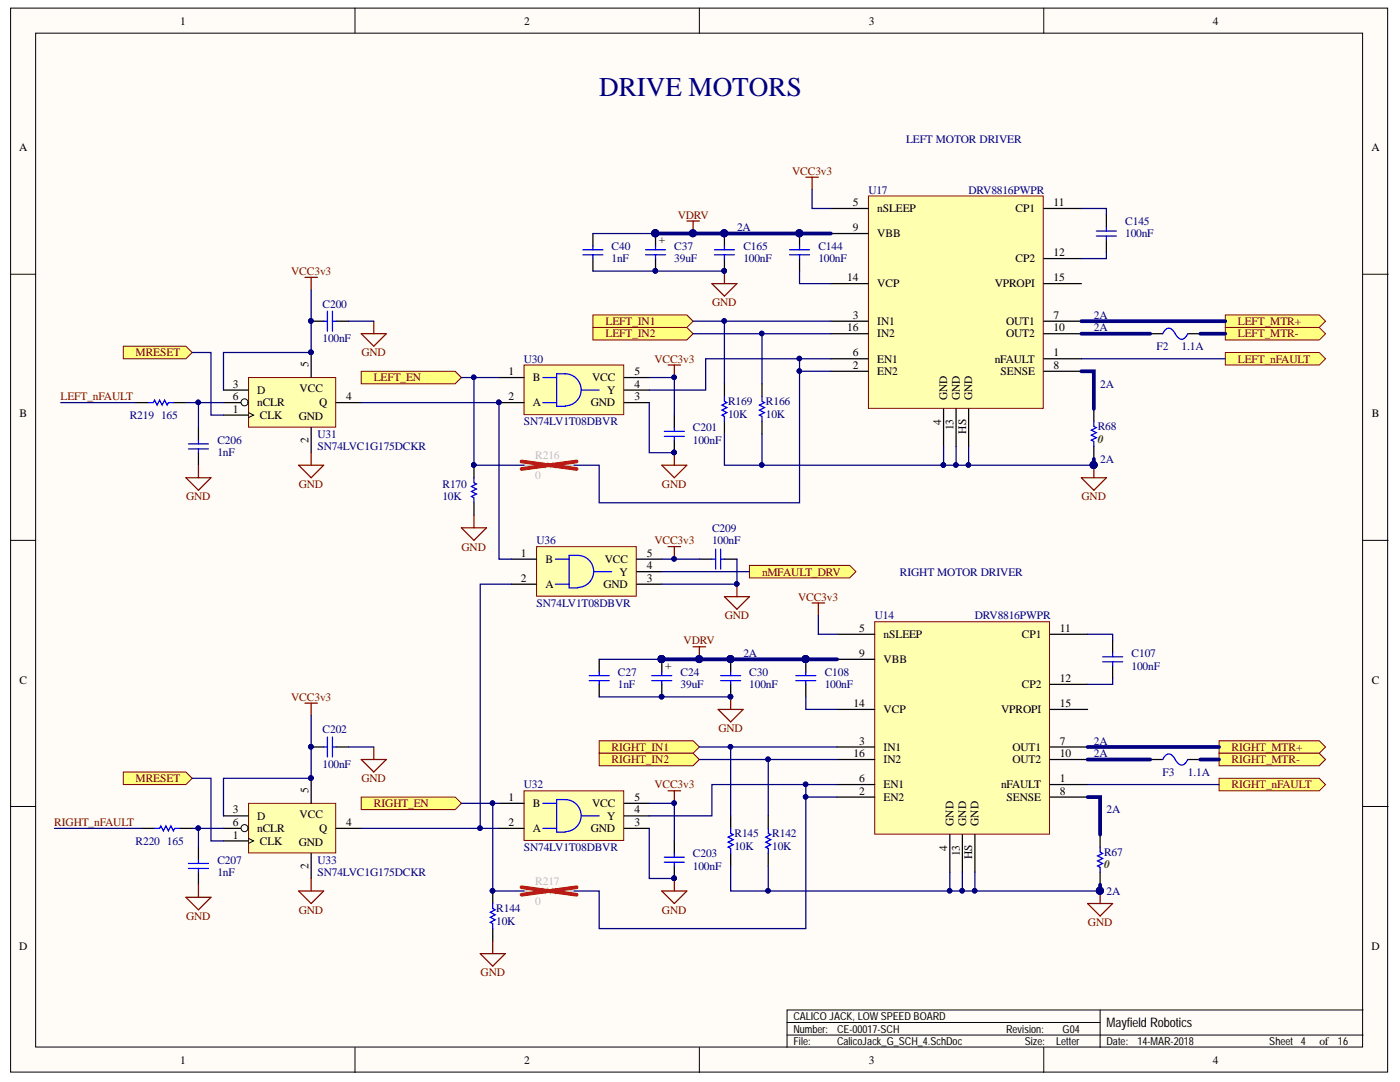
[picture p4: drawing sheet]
<svg xmlns="http://www.w3.org/2000/svg" width="279mm" height="216mm" viewBox="0 0 279 216" stroke-linecap="round" stroke-linejoin="round" font-family="sans-serif">
<g fill="#fffcf8" stroke="#000" stroke-width=".2">
<path d="M2.1 1.6h274.8v212.3h-274.8z"/>
<path d="M7.1 6.6h264.8v202.3h-264.8z"/>
</g>
<g fill="none" stroke="#000" stroke-width=".2">
<path d="M70.8 1.6v5M139.6 1.6v5M208.3 1.6v5M2.1 54.7h5M272 54.7h5M2.1 107.8h5M272 107.8h5M2.1 160.9h5M272 160.9h5M70.8 209v5M139.6 209v5M157.1 206.5h114.9"/>
<path d="M157.1 204h62.5M208.3 209v5M219.6 201.5v7.5M272 201.5h-114.9v7.5"/>
</g>
<path d="M173.3 39.1h34.9v42.4h-34.9z" fill="#ffffb0" stroke="#800000" stroke-width=".2"/>
<g fill="none" stroke="#000" stroke-width=".25">
<path d="M165.8 41.6h7.5M165.8 56.6h7.5M165.8 46.6h7.5M208.3 41.6h7.5M208.3 56.6h7.5M208.3 51.6h7.5M165.8 71.6h7.5M165.8 66.6h7.5M165.8 64.1h7.5M165.8 74.1h7.5M208.3 71.6h7.5M208.3 66.6h7.5"/>
<path d="M208.3 64.1h7.5M208.3 74.1h7.5M188.3 81.6v7.5M190.8 81.6v7.5M193.3 81.6v7.5"/>
</g>
<g fill="#ffff80" stroke="#800000" stroke-width=".2">
<path d="M118.3 62.8h18.8l1.2 1.3-1.2 1.2h-18.8z" fill-rule="evenodd"/>
<path d="M118.3 65.3h18.8l1.2 1.3-1.2 1.2h-18.8z" fill-rule="evenodd"/>
<path d="M72.1 74.1h18.7l1.3 1.2-1.3 1.3h-18.7z" fill-rule="evenodd"/>
<path d="M244.5 70.3h18.8l1.2 1.3-1.2 1.2h-18.8z" fill-rule="evenodd"/>
</g>
<path d="M160.8 35.4h2.5M162.1 35.4v2.5M137.1 44.1h2.5M138.3 44.1v2.5" fill="none" stroke="#800000" stroke-width=".25"/>
<circle cx="138.3" cy="46.5" r=".7" fill="#000080" stroke="#000080" stroke-width=".2"/>
<path d="M174.6 124.1h34.9v42.3h-34.9z" fill="#ffffb0" stroke="#800000" stroke-width=".2"/>
<g fill="none" stroke="#000" stroke-width=".25">
<path d="M167.1 126.6h7.5M167.1 131.6h7.5M209.6 126.6h7.5M209.6 136.6h7.5M167.1 156.5h7.5M167.1 151.6h7.5M167.1 141.6h7.5M167.1 149.1h7.5M167.1 159h7.5M209.6 156.5h7.5M209.6 151.6h7.5M209.6 141.6h7.5"/>
<path d="M209.6 149.1h7.5M209.6 159h7.5M189.6 166.5v7.5M192.1 166.5v7.5M194.6 166.5v7.5"/>
</g>
<g fill="#ffff80" stroke="#800000" stroke-width=".2">
<path d="M119.6 147.8h18.7l1.3 1.3-1.3 1.2h-18.7z" fill-rule="evenodd"/>
<path d="M119.6 150.3h18.7l1.3 1.3-1.3 1.2h-18.7z" fill-rule="evenodd"/>
<path d="M72.1 159h18.7l1.3 1.3-1.3 1.2h-18.7z" fill-rule="evenodd"/>
<path d="M243.3 155.3h20l1.2 1.2-1.2 1.3h-20z" fill-rule="evenodd"/>
</g>
<path d="M138.3 129.1h2.5M139.6 129.1v2.5M162.1 120.3h2.5M163.3 120.3v2.5" fill="none" stroke="#800000" stroke-width=".25"/>
<circle cx="139.5" cy="131.5" r=".7" fill="#000080" stroke="#000080" stroke-width=".2"/>
<g fill="#ffff80" stroke="#800000" stroke-width=".2">
<path d="M244.5 65.3h18.8l1.2 1.3-1.2 1.2h-18.8z" fill-rule="evenodd"/>
<path d="M244.5 62.8h18.8l1.2 1.3-1.2 1.2h-18.8z" fill-rule="evenodd"/>
<path d="M243.3 147.8h20l1.2 1.3-1.2 1.2h-20z" fill-rule="evenodd"/>
<path d="M243.3 150.3h20l1.2 1.3-1.2 1.2h-20z" fill-rule="evenodd"/>
</g>
<g fill="none" stroke="#000" stroke-width=".25">
<path d="M118.3 46.6v2.5M118.3 51.6v2.5M130.8 46.6v2.5M130.8 51.6v2.5M144.6 46.6v2.5M144.6 51.6v2.5M159.6 46.6v2.5M159.6 51.6v2.5M220.8 42.9v2.4M220.8 47.8v2.5M144.6 76.6v2.5M152.1 76.6v2.5"/>
<path d="M229.5 66.6h2.5M237 66.6h2.5M94.6 92.8v2.5M144.6 84.1v2.5M152.1 84.1v2.5M218.3 81.6v2.5M218.3 89.1v2.5M94.6 100.3v2.5M119.6 131.6v2.5M119.6 136.6v2.5M132.1 131.6v2.5M132.1 136.6v2.5"/>
<path d="M145.8 131.6v2.5M145.8 136.6v2.5M160.8 131.6v2.5M160.8 136.6v2.5M222.1 127.8v2.5M222.1 132.8v2.5M229.5 151.6h2.5M237 151.6h2.5M145.8 162.8v2.5M145.8 170.3v2.5M153.3 162.8v2.5M153.3 170.3v2.5"/>
<path d="M219.6 166.5v2.5M219.6 174v2.5"/>
</g>
<g fill="#000080" stroke="#000080" stroke-width=".2">
<circle cx="144.5" cy="54" r=".45"/>
<circle cx="144.5" cy="46.5" r=".7"/>
<circle cx="159.5" cy="46.5" r=".7"/>
<circle cx="145.8" cy="139" r=".45"/>
<circle cx="145.8" cy="131.5" r=".7"/>
<circle cx="160.8" cy="131.5" r=".7"/>
<circle cx="218.3" cy="92.8" r=".7"/>
<circle cx="219.5" cy="177.7" r=".7"/>
<circle cx="94.5" cy="92.8" r=".45"/>
<circle cx="130.8" cy="46.5" r=".7"/>
<circle cx="130.8" cy="54" r=".45"/>
<circle cx="132" cy="131.5" r=".7"/>
<circle cx="132" cy="139" r=".45"/>
</g>
<g fill="none" stroke="#00f" stroke-width=".25">
<path d="M116.3 49.8h4M116.3 50.8h4M118.3 49.1v.7M118.3 50.8v.8M128.8 49.8h4M128.8 50.8h4M130.8 49.1v.7M130.8 50.8v.8M142.6 49.8h4M142.6 50.8h4M144.6 49.1v.7M144.6 50.8v.8"/>
<path d="M157.6 49.8h4M157.6 50.8h4M159.6 49.1v.7M159.6 50.8v.8M218.8 46.1h4M218.8 47.1h4M220.8 45.3v.8M220.8 47.1v.7M144.6 79.1v1l.5 .2-1 .5 1 .5-1 .5 1 .5-1 .5 .5 .3v1M152.1 79.1v1l.5 .2-1 .5 1 .5-1 .5 1 .5-1 .5 .5 .3v1M232 66.6l.2-.2a1.16 1.16 0 0 1 1.1-.9 1.16 1.16 0 0 1 1.1 .9l.2 .3a1.18 1.18 0 0 0 1 .9 1.18 1.18 0 0 0 1.2-.6l.2-.4M94.6 95.3v1l.5 .3-1 .5 1 .5-1 .5 1 .5-1 .5 .5 .2v1"/>
<path d="M218.3 84.1v1l.5 .2-1 .5 1 .5-1 .5 1 .5-1 .5 .5 .3v1M117.6 134.8h4M117.6 135.8h4M119.6 134.1v.7M119.6 135.8v.8M130.1 134.8h4M130.1 135.8h4M132.1 134.1v.7M132.1 135.8v.8M143.8 134.8h4M143.8 135.8h4M145.8 134.1v.7"/>
<path d="M145.8 135.8v.8M158.8 134.8h4M158.8 135.8h4M160.8 134.1v.7M160.8 135.8v.8M220.1 131.1h3.9M220.1 132.1h3.9M222.1 130.3v.8M222.1 132.1v.7M232 151.6l.2-.3a1.16 1.16 0 0 1 1.1-.8 1.16 1.16 0 0 1 1.1 .8l.2 .4a1.18 1.18 0 0 0 1 .9 1.18 1.18 0 0 0 1.2-.6l.2-.4M145.8 165.3v1l.5 .2-1 .5 1 .5-1 .5 1 .5-1 .5 .5 .3v1M153.3 165.3v1l.5 .2-1 .5 1 .5-1 .5 1 .5-1 .5 .5 .3v1"/>
<path d="M219.6 169v1l.5 .3-1 .5 1 .5-1 .5 1 .5-1 .5 .5 .2v1"/>
</g>
<path d="M142.1 56.6h5l-2.5 2.5zM144.6 54.1v2.5M215.8 95.3h5l-2.5 2.5zM218.3 92.8v2.5M145.8 139.1v2.5M143.3 141.6h5l-2.5 2.5zM219.6 177.8v2.5M217.1 180.3h5l-2.5 2.5z" fill="none" stroke="#800000" stroke-width=".25"/>
<path d="M49.6 75.3h17.4v9.9h-17.4z" fill="#ffffb0" stroke="#800000" stroke-width=".2"/>
<path d="M62.1 70.3v5M44.6 82.8h5M44.6 80.3h5M62.1 85.3v5" fill="none" stroke="#000" stroke-width=".25"/>
<circle cx="62" cy="70.3" r=".45" fill="#000080" stroke="#000080" stroke-width=".2"/>
<path d="M49.6 82.3l1 .5-1 .5" fill="none" stroke="#000" stroke-width=".2"/>
<circle cx="48.8" cy="80.3" r=".7" fill="#fffcf8" stroke="#000" stroke-width=".2"/>
<path d="M44.6 77.8h5M67.1 80.3h5" fill="none" stroke="#000" stroke-width=".25"/>
<circle cx="62" cy="70.3" r=".45" fill="#000080" stroke="#000080" stroke-width=".2"/>
<path d="M104.6 72.8h19.9v9.9h-19.9z" fill="#ffffb0" stroke="#800000" stroke-width=".2"/>
<path d="M62.1 64.1h2.5M67.1 64.1h2.5M99.6 75.3h5M124.6 75.3h5M124.6 77.8h5M99.6 80.3h5M124.6 80.3h5M134.6 82.8v2.5M134.6 87.8v2.5" fill="none" stroke="#000" stroke-width=".25"/>
<g fill="#000080" stroke="#000080" stroke-width=".2">
<circle cx="99.5" cy="80.3" r=".45"/>
<circle cx="134.5" cy="90.3" r=".45"/>
<circle cx="134.5" cy="75.3" r=".45"/>
<circle cx="62" cy="64" r=".45"/>
</g>
<path d="M64.6 64.1h.7M65.3 62.1v4M66.3 62.1v4M66.3 64.1h.8M108.3 75.3h2.8M116.1 77.8h3.5M108.3 80.3h2.8M112.8 81a3.2 3.2 0 0 0 3.2-3.2 3.2 3.2 0 0 0-3.2-3.2h-1.7v6.5h1.7M132.6 86.1h4M132.6 87.1h4M134.6 85.3v.8M134.6 87.1v.7" fill="none" stroke="#00f" stroke-width=".25"/>
<path d="M60.8 55.3h2.5M62.1 55.3v2.5M72.1 66.6h5l-2.5 2.5zM74.6 64.1v2.5M133.3 72.8h2.5M134.6 72.8v2.5M59.6 92.8h5l-2.5 2.5zM62.1 90.3v2.5M132.1 92.8h5l-2.5 2.5zM134.6 90.3v2.5M92.1 105.3h5l-2.5 2.5zM94.6 102.8v2.5" fill="none" stroke="#800000" stroke-width=".25"/>
<path d="M24.6 69.1h12.5l1.3 1.2-1.3 1.3h-12.5z" fill-rule="evenodd" fill="#ffff80" stroke="#800000" stroke-width=".2"/>
<path d="M98.3 177.8v2.5M98.3 185.3v2.5" fill="none" stroke="#000" stroke-width=".25"/>
<circle cx="98.3" cy="177.7" r=".45" fill="#000080" stroke="#000080" stroke-width=".2"/>
<path d="M98.3 180.3v1l.5 .2-1 .5 1 .5-1 .5 1 .5-1 .5 .5 .3v1" fill="none" stroke="#00f" stroke-width=".25"/>
<path d="M49.6 160.3h17.4v9.9h-17.4z" fill="#ffffb0" stroke="#800000" stroke-width=".2"/>
<path d="M62.1 155.3v5M44.6 167.8h5M44.6 165.3h5M62.1 170.3v5" fill="none" stroke="#000" stroke-width=".25"/>
<circle cx="62" cy="155.3" r=".45" fill="#000080" stroke="#000080" stroke-width=".2"/>
<path d="M49.6 167.3l1 .5-1 .5" fill="none" stroke="#000" stroke-width=".2"/>
<circle cx="48.8" cy="165.2" r=".7" fill="#fffcf8" stroke="#000" stroke-width=".2"/>
<path d="M44.6 162.8h5M67.1 165.3h5" fill="none" stroke="#000" stroke-width=".25"/>
<circle cx="62" cy="155.3" r=".45" fill="#000080" stroke="#000080" stroke-width=".2"/>
<path d="M104.6 157.8h19.9v9.9h-19.9z" fill="#ffffb0" stroke="#800000" stroke-width=".2"/>
<path d="M62.1 149.1h2.5M67.1 149.1h2.5M99.6 160.3h5M99.6 165.3h5M124.6 160.3h5M124.6 165.3h5M124.6 162.8h5M134.6 167.8v2.5M134.6 172.8v2.5" fill="none" stroke="#000" stroke-width=".25"/>
<path d="M64.6 149.1h.7M65.3 147.1v4M66.3 147.1v4M66.3 149.1h.8M108.3 160.3h2.8M108.3 165.3h2.8M112.8 165.9a3.2 3.2 0 0 0 3.2-3.1 3.2 3.2 0 0 0-3.2-3.3h-1.7v6.5h1.7M116.1 162.8h3.5M132.6 171h4M132.6 172h4M134.6 170.3v.7M134.6 172v.8" fill="none" stroke="#00f" stroke-width=".25"/>
<g fill="#000080" stroke="#000080" stroke-width=".2">
<circle cx="134.5" cy="175.2" r=".45"/>
<circle cx="134.5" cy="160.2" r=".45"/>
<circle cx="62" cy="149" r=".45"/>
</g>
<path d="M60.8 140.3h2.5M62.1 140.3v2.5M72.1 151.6h5l-2.5 2.5zM74.6 149.1v2.5M133.3 157.8h2.5M134.6 157.8v2.5M59.6 177.8h5l-2.5 2.5zM62.1 175.3v2.5M132.1 177.8h5l-2.5 2.5zM134.6 175.3v2.5M95.8 190.3h5l-2.5 2.5zM98.3 187.8v2.5" fill="none" stroke="#800000" stroke-width=".25"/>
<path d="M24.6 154.1h12.5l1.3 1.2-1.3 1.2h-12.5z" fill-rule="evenodd" fill="#ffff80" stroke="#800000" stroke-width=".2"/>
<path d="M104.6 92.8h3.5l.2-.5 .5 1 .5-1 .5 1 .5-1 .5 1 .3-.5h3.5M104.6 177.8h3.5l.2-.5 .5 1 .5-1 .5 1 .5-1 .5 1 .3-.5h3.5" fill="none" stroke="#bfbebc" stroke-width=".25"/>
<path d="M104.1 92.1l11 1.5M115.1 92.1l-11 1.5M104.1 177l11 1.5M115.1 177l-11 1.5" fill="none" stroke="#f00" stroke-width=".75"/>
<path d="M27.1 80.3h2.5M34.6 80.3h2.5M39.6 85.3v2.5M39.6 90.3v2.5M28.4 165.3h2.5M35.9 165.3h2.5M39.6 169v2.5M39.6 174v2.5" fill="none" stroke="#000" stroke-width=".25"/>
<path d="M29.6 80.3h1l.3-.5 .5 1 .5-1 .5 1 .5-1 .5 1 .2-.5h1M37.6 88.6h4M37.6 89.6h4M39.6 87.8v.8M39.6 89.6v.7M30.9 165.3h1l.2-.5 .5 1 .5-1 .5 1 .5-1 .5 1 .3-.5h1M37.6 172.3h4M37.6 173.3h4M39.6 171.5v.8M39.6 173.3v.7" fill="none" stroke="#00f" stroke-width=".25"/>
<path d="M37.1 95.3h5l-2.5 2.5zM39.6 92.8v2.5M37.1 179h5l-2.5 2.5zM39.6 176.5v2.5" fill="none" stroke="#800000" stroke-width=".25"/>
<path d="M107.1 109.1h19.9v9.9h-19.9z" fill="#ffffb0" stroke="#800000" stroke-width=".2"/>
<path d="M102.1 111.6h5M102.1 116.6h5M127.1 111.6h5M127.1 116.6h5M127.1 114.1h5M139.6 111.6h2.5M144.6 111.6h2.5" fill="none" stroke="#000" stroke-width=".25"/>
<path d="M110.8 111.6h2.8M110.8 116.6h2.8M115.3 110.8a3.2 3.2 0 0 1 3.2 3.2 3.2 3.2 0 0 1-3.2 3.2M115.3 110.8h-1.7v6.5h1.7M118.6 114.1h3.5M142.1 111.6h.7M142.8 109.6v4M143.8 111.6h.8M143.8 109.6v4" fill="none" stroke="#00f" stroke-width=".25"/>
<path d="M130.8 46.6h35M215.8 74.1h2.5v7.5M215.8 64.1h28.7M215.8 66.6h13.7M239.5 66.6h5M218.3 91.6v1.2M132.1 131.6h35M217.1 159h2.5v7.5M217.1 149.1h26.2M217.1 151.6h12.4M239.5 151.6h3.8M219.6 176.5v1.3" fill="none" stroke="#000080" stroke-width=".75"/>
<g fill="none" stroke="#000080" stroke-width=".25">
<path d="M162.1 37.9v3.7h3.7M62.1 57.8v12.5h-17.5v7.5M118.3 54.1h26.3M118.3 46.6h12.5M159.6 54.1v2.5h6.2M215.8 41.6h5v1.3M220.8 50.3v1.3h-5M38.4 70.3h3.7v12.5h2.5M69.6 64.1h5M92.1 75.3h7.5M94.6 75.3v17.5h10M129.6 75.3h5v7.5"/>
<path d="M138.3 66.6h27.5M138.3 64.1h27.5M144.6 64.1v12.5M152.1 66.6v10M159.6 71.6h-18.8v6.2h-11.2M159.6 74.1v26.2h-40v-7.5h-5M165.8 71.6h-6.2v2.5h6.2M215.8 71.6h28.7M12.1 80.3h15M37.1 80.3h7.5M39.6 80.3v5M72.1 80.3h27.5v31.3h2.5"/>
<path d="M129.6 80.3v10h5M144.6 86.6v6.2h43.7M152.1 86.6v6.2M188.3 92.8h30M188.3 89.1v3.7M190.8 89.1v3.7M193.3 89.1v3.7M102.1 116.6h-6.3v48.7M132.1 111.6h7.5M147.1 111.6v5h-15M119.6 139.1h26.2M119.6 131.6h12.5"/>
<path d="M160.8 139.1v2.5h6.3M163.3 122.8v3.8h3.8M217.1 126.6h5v1.2M222.1 135.3v1.3h-5M38.4 155.3h3.7v12.5h2.5M62.1 142.8v12.5h-17.5v7.5M69.6 149.1h5M139.6 151.6h27.5M139.6 149.1h27.5M145.8 149.1v13.7M153.3 151.6v11.2M160.8 156.5h-18.7v6.3h-12.5"/>
<path d="M160.8 159v26.3h-41.2v-7.5h-5M167.1 156.5h-6.3v2.5h6.3M217.1 156.5h26.2M10.9 165.3h17.5M38.4 165.3h6.2M39.6 165.3v3.7M72.1 165.3h27.5M92.1 160.3h7.5M98.3 160.3v17.5h6.3M129.6 165.3v10h5M129.6 160.3h5v7.5M145.8 172.8v5h43.8"/>
<path d="M153.3 172.8v5M189.6 174v3.8h30M192.1 174v3.8M194.6 174v3.8"/>
</g>
<g fill="#000080" stroke="#000080" stroke-width=".2">
<circle cx="160.8" cy="159" r=".45"/>
<circle cx="160.8" cy="156.5" r=".45"/>
<circle cx="159.5" cy="71.5" r=".45"/>
<circle cx="159.5" cy="74" r=".45"/>
<circle cx="144.5" cy="64" r=".45"/>
<circle cx="152" cy="66.5" r=".45"/>
<circle cx="152" cy="92.8" r=".45"/>
<circle cx="153.3" cy="151.5" r=".45"/>
<circle cx="145.8" cy="149" r=".45"/>
<circle cx="153.3" cy="177.7" r=".45"/>
<circle cx="192" cy="177.7" r=".45"/>
<circle cx="194.5" cy="177.7" r=".45"/>
<circle cx="219.5" cy="177.7" r=".7"/>
<circle cx="188.3" cy="92.8" r=".45"/>
<circle cx="190.8" cy="92.8" r=".45"/>
<circle cx="193.3" cy="92.8" r=".45"/>
<circle cx="218.3" cy="92.8" r=".7"/>
<circle cx="130.8" cy="46.5" r=".7"/>
<circle cx="138.3" cy="46.5" r=".7"/>
<circle cx="144.5" cy="46.5" r=".7"/>
<circle cx="159.5" cy="46.5" r=".7"/>
<circle cx="132" cy="131.5" r=".7"/>
<circle cx="139.5" cy="131.5" r=".7"/>
<circle cx="145.8" cy="131.5" r=".7"/>
<circle cx="160.8" cy="131.5" r=".7"/>
<circle cx="130.8" cy="54" r=".45"/>
<circle cx="144.5" cy="54" r=".45"/>
<circle cx="132" cy="139" r=".45"/>
<circle cx="145.8" cy="139" r=".45"/>
<circle cx="134.5" cy="90.3" r=".45"/>
<circle cx="134.5" cy="75.3" r=".45"/>
<circle cx="62" cy="70.3" r=".45"/>
<circle cx="62" cy="64" r=".45"/>
<circle cx="39.6" cy="80.3" r=".45"/>
<circle cx="134.5" cy="175.2" r=".45"/>
<circle cx="134.5" cy="160.2" r=".45"/>
<circle cx="95.8" cy="165.2" r=".45"/>
<circle cx="62" cy="155.3" r=".45"/>
<circle cx="62" cy="149" r=".45"/>
<circle cx="39.6" cy="165.2" r=".45"/>
<circle cx="94.5" cy="92.8" r=".45"/>
<circle cx="94.5" cy="75.3" r=".45"/>
<circle cx="98.3" cy="177.7" r=".45"/>
<circle cx="98.3" cy="160.2" r=".45"/>
<circle cx="189.5" cy="177.7" r=".45"/>
<circle cx="99.5" cy="80.3" r=".45"/>
<circle cx="134.5" cy="111.5" r=".45"/>
<circle cx="147" cy="116.5" r=".45"/>
</g>
<path d="M133.3 109.1h2.5M134.6 109.1v2.5M144.6 119.1h5l-2.5 2.5zM147.1 116.6v2.5" fill="none" stroke="#800000" stroke-width=".25"/>
<path d="M149.6 112.8h20l1.2 1.3-1.2 1.2h-20z" fill-rule="evenodd" fill="#ffff80" stroke="#800000" stroke-width=".2"/>
<path d="M132.1 114.1h17.5" fill="none" stroke="#000080" stroke-width=".25"/>
<text font-size="5.4" fill="#000080" x="119.6" y="19.2">DRIVE MOTORS</text>
<text font-size="2.6" x="220.8" y="205">Mayfield Robotics</text>
<g font-size="2.3">
<text x="35.9" y="4.9">1</text>
<text x="104.6" y="4.9">2</text>
<text x="173.4" y="4.9">3</text>
<text x="242.1" y="4.9">4</text>
<text x="3.8" y="30.2">A</text>
<text x="273.7" y="30.2">A</text>
<text x="170.2" y="41.1">5</text>
<text x="210.3" y="41.1">11</text>
<text x="131.5" y="47.4" transform="rotate(90 131.5 47.4)">+</text>
<text x="170.2" y="46.1">9</text>
<text x="175.1" y="42.4">nSLEEP</text>
<text x="175.1" y="47.4">VBB</text>
<text x="202.7" y="42.4">CP1</text>
<text x="202.7" y="52.3">CP2</text>
<text x="210.3" y="51.1">12</text>
<text x="169.1" y="56.1">14</text>
<text x="175.1" y="57.3">VCP</text>
<text x="198.5" y="57.3">VPROPI</text>
<text x="210.3" y="56.1">15</text>
<text x="170.2" y="63.6">3</text>
<text x="175.1" y="64.9">IN1</text>
<text x="200.8" y="64.9">OUT1</text>
<text x="210.3" y="63.6">7</text>
<text x="169.1" y="66.1">16</text>
<text x="170.2" y="71.1">6</text>
<text x="175.1" y="67.3">IN2</text>
<text x="200.8" y="67.3">OUT2</text>
<text x="210.3" y="71.1">1</text>
<text x="210.3" y="66.1">10</text>
<text x="46.4" y="77.4">3</text>
<text x="61.6" y="73.3" transform="rotate(-90 61.6 73.3)">5</text>
<text x="101.5" y="74.8">1</text>
<text x="106.3" y="76.1">B</text>
<text x="118.2" y="76.1">VCC</text>
<text x="126.6" y="77.4">4</text>
<text x="126.6" y="74.8">5</text>
<text x="170.2" y="73.6">2</text>
<text x="175.1" y="72.4">EN1</text>
<text x="175.1" y="74.8">EN2</text>
<text x="198.5" y="72.4">nFAULT</text>
<text x="199.7" y="74.8">SENSE</text>
<text x="210.3" y="73.6">8</text>
<text x="3.9" y="83.3">B</text>
<text x="46.4" y="82.4">1</text>
<text x="46.4" y="79.8">6</text>
<text x="51.3" y="81.1">nCLR</text>
<text x="51.3" y="78.6">D</text>
<text x="51.8" y="83.6">CLK</text>
<text x="59.6" y="83.9">GND</text>
<text x="59.8" y="78.3">VCC</text>
<text x="63.7" y="81.1">Q</text>
<text x="69.1" y="79.8">4</text>
<text x="101.5" y="79.8">2</text>
<text x="106.3" y="81.1">A</text>
<text x="117.9" y="81.1">GND</text>
<text x="121.2" y="78.6">Y</text>
<text x="126.6" y="79.8">3</text>
<text x="189" y="79.8" transform="rotate(-90 189 79.8)">GND</text>
<text x="191.6" y="79.8" transform="rotate(-90 191.6 79.8)">GND</text>
<text x="194" y="79.8" transform="rotate(-90 194 79.8)">GND</text>
<text x="273.8" y="83.3">B</text>
<text x="61.6" y="88.5" transform="rotate(-90 61.6 88.5)">2</text>
<text x="187.9" y="84.7" transform="rotate(-90 187.9 84.7)">4</text>
<text x="190.3" y="85.8" transform="rotate(-90 190.3 85.8)">13</text>
<text x="192.8" y="86.5" transform="rotate(-90 192.8 86.5)">HS</text>
<text x="104" y="111.1">1</text>
<text x="108.9" y="112.3">B</text>
<text x="120.7" y="112.3">VCC</text>
<text x="129.1" y="113.6">4</text>
<text x="129.1" y="111.1">5</text>
<text x="104" y="116.1">2</text>
<text x="108.9" y="117.3">A</text>
<text x="120.4" y="117.3">GND</text>
<text x="123.7" y="114.8">Y</text>
<text x="129.1" y="116.1">3</text>
<text x="171.4" y="126.1">5</text>
<text x="171.4" y="131.1">9</text>
<text x="176.4" y="127.3">nSLEEP</text>
<text x="203.9" y="127.3">CP1</text>
<text x="211.5" y="126.1">11</text>
<text x="3.9" y="136.4">C</text>
<text x="132.8" y="132.3" transform="rotate(90 132.8 132.3)">+</text>
<text x="176.4" y="132.3">VBB</text>
<text x="203.9" y="137.3">CP2</text>
<text x="211.5" y="136.1">12</text>
<text x="273.8" y="136.4">C</text>
<text x="170.3" y="141">14</text>
<text x="176.4" y="142.3">VCP</text>
<text x="199.8" y="142.3">VPROPI</text>
<text x="211.5" y="141">15</text>
<text x="171.4" y="148.6">3</text>
<text x="176.4" y="149.8">IN1</text>
<text x="202.1" y="149.8">OUT1</text>
<text x="211.5" y="148.6">7</text>
<text x="170.3" y="151">16</text>
<text x="176.4" y="152.3">IN2</text>
<text x="202.1" y="152.3">OUT2</text>
<text x="211.5" y="151">10</text>
<text x="61.6" y="158.3" transform="rotate(-90 61.6 158.3)">5</text>
<text x="101.5" y="159.8">1</text>
<text x="106.3" y="161.1">B</text>
<text x="118.2" y="161.1">VCC</text>
<text x="126.6" y="159.8">5</text>
<text x="171.4" y="156.1">6</text>
<text x="171.4" y="158.6">2</text>
<text x="176.4" y="157.3">EN1</text>
<text x="176.4" y="159.8">EN2</text>
<text x="199.8" y="157.3">nFAULT</text>
<text x="200.9" y="159.8">SENSE</text>
<text x="211.5" y="156.1">1</text>
<text x="211.5" y="158.6">8</text>
<text x="46.4" y="167.3">1</text>
<text x="46.4" y="164.8">6</text>
<text x="46.4" y="162.3">3</text>
<text x="51.3" y="166.1">nCLR</text>
<text x="51.3" y="163.5">D</text>
<text x="59.8" y="163.3">VCC</text>
<text x="63.7" y="166.1">Q</text>
<text x="69.1" y="164.8">4</text>
<text x="101.5" y="164.8">2</text>
<text x="106.3" y="166.1">A</text>
<text x="117.9" y="166.1">GND</text>
<text x="121.2" y="163.5">Y</text>
<text x="126.6" y="164.8">3</text>
<text x="126.6" y="162.3">4</text>
<text x="190.3" y="164.8" transform="rotate(-90 190.3 164.8)">GND</text>
<text x="192.8" y="164.8" transform="rotate(-90 192.8 164.8)">GND</text>
<text x="195.3" y="164.8" transform="rotate(-90 195.3 164.8)">GND</text>
<text x="51.8" y="168.5">CLK</text>
<text x="59.6" y="168.8">GND</text>
<text x="61.6" y="173.4" transform="rotate(-90 61.6 173.4)">2</text>
<text x="189" y="169.7" transform="rotate(-90 189 169.7)">4</text>
<text x="191.6" y="170.8" transform="rotate(-90 191.6 170.8)">13</text>
<text x="194" y="171.4" transform="rotate(-90 194 171.4)">HS</text>
<text x="3.8" y="189.5">D</text>
<text x="273.7" y="189.5">D</text>
<text x="263.3" y="208.5">of</text>
<text x="35.9" y="212.2">1</text>
<text x="104.6" y="212.2">2</text>
<text x="173.4" y="212.2">3</text>
<text x="242.1" y="212.2">4</text>
</g>
<g font-size="2.3" fill="#000080">
<text x="180.8" y="28.6">LEFT MOTOR DRIVER</text>
<text x="173.3" y="38.6">U17</text>
<text x="193.3" y="38.6">DRV8816PWPR</text>
<text x="147.1" y="46.1">2A</text>
<text x="224.6" y="47.4">100nF</text>
<text x="224.6" y="44.9">C145</text>
<text x="122.1" y="52.3">1nF</text>
<text x="122.1" y="49.9">C40</text>
<text x="134.6" y="52.3">39uF</text>
<text x="134.6" y="49.9">C37</text>
<text x="148.4" y="52.3">100nF</text>
<text x="148.4" y="49.9">C165</text>
<text x="163.3" y="52.3">100nF</text>
<text x="163.3" y="49.9">C144</text>
<text x="64.4" y="61.4">C200</text>
<text x="218.3" y="63.6">2A</text>
<text x="64.4" y="68.3">100nF</text>
<text x="218.3" y="66.1">2A</text>
<text x="230.8" y="69.8">F2</text>
<text x="235.8" y="69.8">1.1A</text>
<text x="104.5" y="72.4">U30</text>
<text x="219.6" y="77.4">2A</text>
<text x="25.9" y="83.6">R219</text>
<text x="32.1" y="83.6">165</text>
<text x="145.3" y="83.4">10K</text>
<text x="145.3" y="80.8">R169</text>
<text x="152.8" y="83.4">10K</text>
<text x="152.8" y="80.8">R166</text>
<text x="43.4" y="88.6">C206</text>
<text x="63.4" y="89.8">SN74LVC1G175DCKR</text>
<text x="63.4" y="87.4">U31</text>
<text x="104.5" y="84.8">SN74LV1T08DBVR</text>
<text x="138.3" y="88.6">100nF</text>
<text x="138.3" y="86.1">C201</text>
<text x="219.1" y="85.8">R68</text>
<text x="43.4" y="91.1">1nF</text>
<text x="219.6" y="92.3">2A</text>
<text x="88.3" y="99.9">10K</text>
<text x="88.3" y="97.3">R170</text>
<text x="142.1" y="106.1">C209</text>
<text x="107.1" y="108.6">U36</text>
<text x="142.1" y="108.6">100nF</text>
<text x="179.6" y="114.8">RIGHT MOTOR DRIVER</text>
<text x="107.1" y="121.1">SN74LV1T08DBVR</text>
<text x="174.6" y="123.5">U14</text>
<text x="194.5" y="123.5">DRV8816PWPR</text>
<text x="148.4" y="131.1">2A</text>
<text x="225.8" y="131.1">C107</text>
<text x="123.3" y="137.3">1nF</text>
<text x="123.3" y="134.8">C27</text>
<text x="135.8" y="137.3">39uF</text>
<text x="135.8" y="134.8">C24</text>
<text x="149.5" y="137.3">100nF</text>
<text x="149.5" y="134.8">C30</text>
<text x="164.6" y="137.3">100nF</text>
<text x="164.6" y="134.8">C108</text>
<text x="225.8" y="133.6">100nF</text>
<text x="64.4" y="146.3">C202</text>
<text x="218.3" y="148.6">2A</text>
<text x="64.4" y="153.3">100nF</text>
<text x="218.3" y="151">2A</text>
<text x="232" y="154.8">F3</text>
<text x="237.1" y="154.8">1.1A</text>
<text x="104.5" y="157.3">U32</text>
<text x="146.6" y="167.1">R145</text>
<text x="154.1" y="167.1">R142</text>
<text x="220.8" y="162.3">2A</text>
<text x="27.1" y="168.5">R220</text>
<text x="33.3" y="168.5">165</text>
<text x="43.4" y="172.3">C207</text>
<text x="63.4" y="172.3">U33</text>
<text x="104.5" y="169.8">SN74LV1T08DBVR</text>
<text x="138.3" y="173.5">100nF</text>
<text x="138.3" y="171.1">C203</text>
<text x="146.6" y="169.5">10K</text>
<text x="154.1" y="169.5">10K</text>
<text x="220.3" y="170.8">R67</text>
<text x="43.4" y="174.8">1nF</text>
<text x="63.4" y="174.8">SN74LVC1G175DCKR</text>
<text x="220.8" y="178.6">2A</text>
<text x="99" y="184.5">10K</text>
<text x="99" y="182.1">R144</text>
</g>
<g font-size="2.3" fill="#800000">
<text x="158.1" y="34.8">VCC3v3</text>
<text x="135.2" y="43.6">VDRV</text>
<text x="58.1" y="54.9">VCC3v3</text>
<text x="120.9" y="64.9">LEFT_IN1</text>
<text x="142.1" y="61.1">GND</text>
<text x="247.1" y="64.9">LEFT_MTR+</text>
<text x="27.1" y="71.1">MRESET</text>
<text x="72.1" y="71.1">GND</text>
<text x="120.9" y="67.3">LEFT_IN2</text>
<text x="247.1" y="67.3">LEFT_MTR-</text>
<text x="74.6" y="76.1">LEFT_EN</text>
<text x="130.6" y="72.4">VCC3v3</text>
<text x="247.1" y="72.4">LEFT_nFAULT</text>
<text x="12.1" y="79.8">LEFT_nFAULT</text>
<text x="37.1" y="99.9">GND</text>
<text x="59.6" y="97.3">GND</text>
<text x="132.1" y="97.3">GND</text>
<text x="215.9" y="99.9">GND</text>
<text x="92.1" y="109.8">GND</text>
<text x="130.6" y="108.6">VCC3v3</text>
<text x="152.1" y="114.8">nMFAULT_DRV</text>
<text x="159.3" y="119.8">VCC3v3</text>
<text x="144.6" y="123.5">GND</text>
<text x="136.4" y="128.5">VDRV</text>
<text x="58.1" y="139.8">VCC3v3</text>
<text x="122.1" y="149.8">RIGHT_IN1</text>
<text x="143.4" y="146">GND</text>
<text x="245.8" y="149.8">RIGHT_MTR+</text>
<text x="122.1" y="152.3">RIGHT_IN2</text>
<text x="245.8" y="152.3">RIGHT_MTR-</text>
<text x="27.1" y="156.1">MRESET</text>
<text x="72.1" y="156.1">GND</text>
<text x="74.6" y="161.1">RIGHT_EN</text>
<text x="130.6" y="157.3">VCC3v3</text>
<text x="245.8" y="157.3">RIGHT_nFAULT</text>
<text x="10.8" y="164.8">RIGHT_nFAULT</text>
<text x="37.1" y="183.6">GND</text>
<text x="59.6" y="182.3">GND</text>
<text x="132.1" y="182.3">GND</text>
<text x="217.1" y="184.8">GND</text>
<text x="95.9" y="194.8">GND</text>
</g>
<g font-size="2.3" fill="#008000">
<text x="219.1" y="88.4">0</text>
<text x="220.3" y="173.3">0</text>
</g>
<g font-size="2.3" fill="#bfbebc">
<text x="106.8" y="95.6">0</text>
<text x="106.8" y="91.6">R216</text>
<text x="106.8" y="176.6">R217</text>
<text x="106.8" y="180.5">0</text>
</g>
<g font-size="2.2">
<text x="158.3" y="203.5">CALICOJACK, LOW SPEEDBOARD</text>
<text x="158.3" y="206.1">Number:</text>
<text x="158.3" y="208.5">File:</text>
<text x="167" y="206.1">CE-00017-SCH</text>
<text x="167" y="208.5">CalicoJack_G_SCH_4.SchDoc</text>
<text x="200.8" y="206.1">Revision:</text>
<text x="204.5" y="208.5">Size:</text>
<text x="210.8" y="208.5">Letter</text>
<text x="212" y="206.1">G04</text>
<text x="220.8" y="208.5">Date:</text>
<text x="227" y="208.5">14-MAR-2018</text>
<text x="253.3" y="208.5">Sheet 4</text>
<text x="267" y="208.5">16</text>
</g>
</svg>
